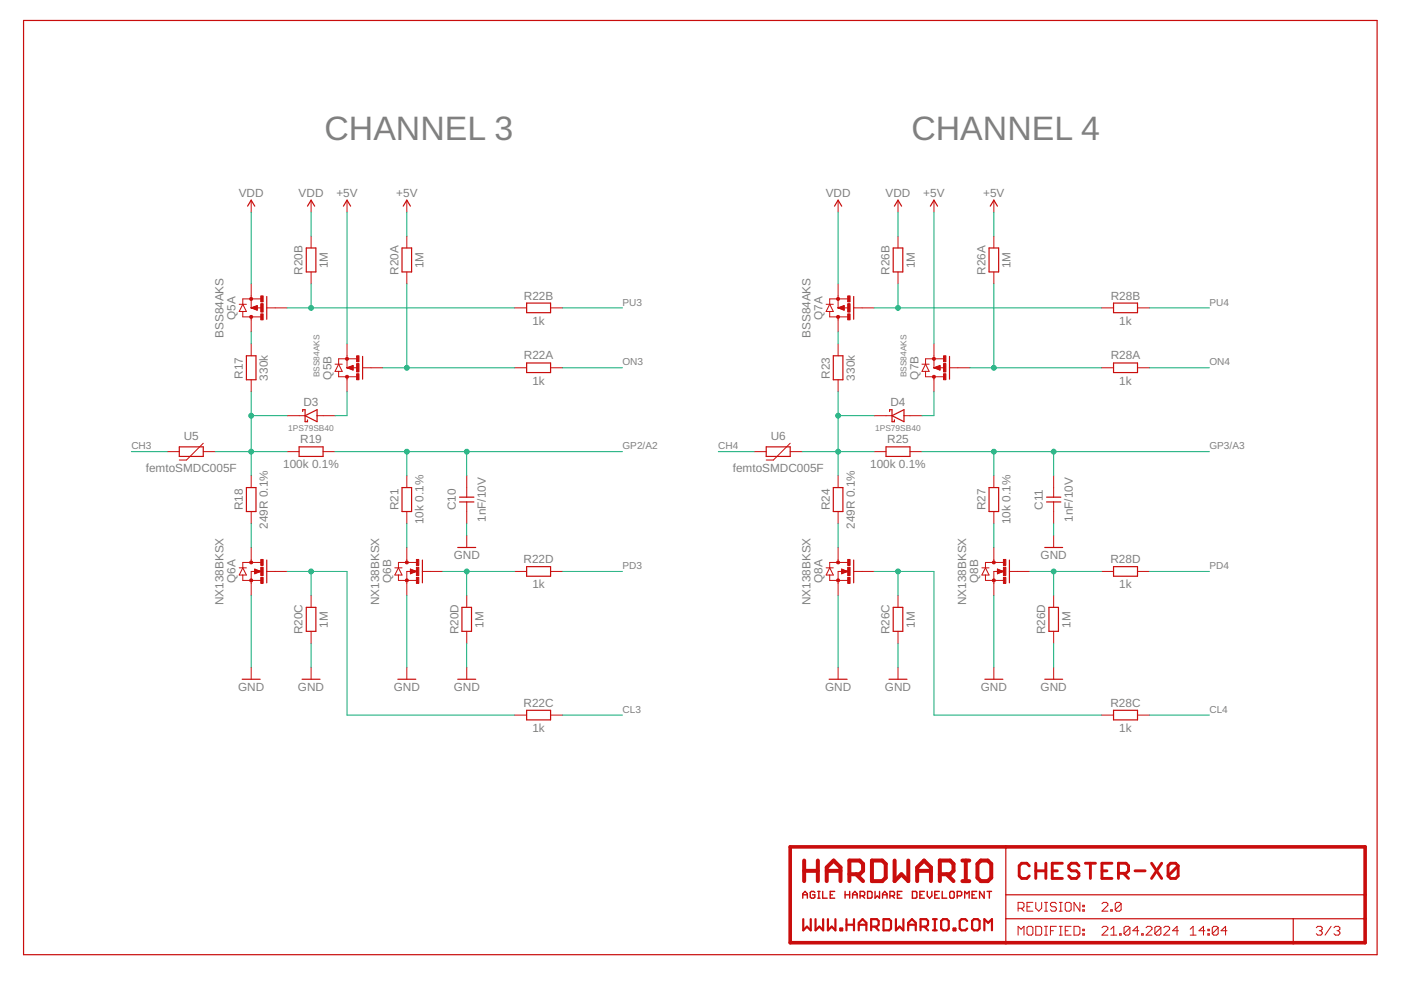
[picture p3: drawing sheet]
<svg xmlns="http://www.w3.org/2000/svg" width="297mm" height="210mm" viewBox="0 0 297 210" stroke-linecap="round" stroke-linejoin="round" font-family="sans-serif">
<g fill="none" stroke="#c90d0c" stroke-width=".61">
<path d="M218.2 183.6l-.5-.6h-1.1l-.5 .6v2.1l.5 .5h1.1l.5-.5M219.6 183v3.2M219.6 184.6h2.1M221.7 183v3.2M223.1 184.6h1.1M225.2 183h-2.1v3.2h2.1M228.7 183.6l-.5-.6h-1.1l-.5 .6v.5l.5 .5h1.1l.5 .6v.5l-.5 .5h-1.1l-.5-.5M230.1 183h2.2M231.2 183v3.2M233.6 184.6h1.1M235.8 183h-2.2v3.2h2.2M237.1 185.2h1.6l.6-.6v-1l-.6-.6h-1.6v3.2"/>
<path d="M238.2 185.2l1.1 1M240.6 184.6h2.2M244.2 183l2.1 3.2M246.3 183l-2.1 3.2M249.8 183.6l-.5-.6h-1.1l-.6 .6v2.1M249.8 183.6v2.1l-.5 .5h-1.1l-.6-.5M249.8 183.6l-2.2 2.1"/>
</g>
<g fill="none" stroke="#c90d0c" stroke-width=".21">
<path d="M53.3 42.4v2.6M66 42.4v2.6M66 50.1v2.5M66 57.7v2.5M73.6 42.4v2.6M86.3 42.4v2.6M86.3 50.1v2.5M86.3 57.7v2.5M177.7 42.4v2.6M190.4 42.4v2.6M190.4 50.1v2.5M190.4 57.7v2.5"/>
<path d="M198 42.4v2.6M210.7 42.4v2.6M210.7 50.1v2.5M210.7 57.7v2.5M50.7 64.5h1.5M51.5 66v1.2h3.7M51.5 64.5l.7 1.5h-1.5zM53.3 60.2v5.1M53.3 67.2v3.2M53.3 72.9v2.5M53.3 65.3h2M53.3 65.3l1.2-.5v1z"/>
<path d="M53.3 65.3l1.2 .4M53.3 65.3l1.2 .2M53.3 65.3l1.2 .1M54.5 65.2l-1.2 .1M54.5 65l-1.2 .3M54.5 64.9l-1.2 .4M55.3 63.4h-3.8v1.1M56.6 65.3h4.3M71 77.2h1.6M71.8 78.7v1.2h3.8M71.8 77.2l.8 1.5h-1.6zM73.6 72.9v5.1"/>
<path d="M73.6 79.9v3.2M73.6 78h2M73.6 78l1.2-.5v1zM73.6 78l1.2 .4M73.6 78l1.2 .2M73.6 78l1.2 .1M74.8 77.9l-1.2 .1M74.8 77.7l-1.2 .3M74.8 77.6l-1.2 .4M75.6 76.1h-3.8v1.1M76.9 78h4.3M109.1 65.3h2.6"/>
<path d="M109.1 78h2.6M116.7 65.3h2.6M116.7 78h2.6M175.2 64.5h1.5M175.9 66v1.2h3.8M175.9 64.5l.8 1.5h-1.5zM177.7 65.3h2M177.7 60.2v5.1M177.7 67.2v3.2M177.7 72.9v2.5M177.7 65.3l1.3-.5v1zM177.7 65.3l1.3 .4"/>
<path d="M177.7 65.3l1.3 .2M177.7 65.3l1.3 .1M179 65.2l-1.3 .1M179 65l-1.3 .3M179 64.9l-1.3 .4M179.7 63.4h-3.8v1.1M181 65.3h4.3M195.5 77.2h1.5M196.2 78.7v1.2h3.8M196.2 77.2l.8 1.5h-1.5zM198 78h2M198 72.9v5.1"/>
<path d="M198 79.9v3.2M198 78l1.3-.5v1zM198 78l1.3 .4M198 78l1.3 .2M198 78l1.3 .1M199.3 77.9l-1.3 .1M199.3 77.7l-1.3 .3M199.3 77.6l-1.3 .4M200 76.1h-3.8v1.1M201.3 78h4.3M233.6 65.3h2.5M233.6 78h2.5"/>
<path d="M241.2 65.3h2.5M241.2 78h2.5M35.5 95.8h2.5M43.1 95.8h2.5M43.1 94l-3.6 3.5h-1.5M53.3 80.5v2.6M60.9 95.8h2.5M60.9 88.1h3.8M67.2 88.1h3.8M68.5 95.8h2.5M159.9 95.8h2.6M167.5 95.8h2.6"/>
<path d="M167.5 94l-3.5 3.5h-1.5M177.7 80.5v2.6M185.3 95.8h2.6M185.3 88.1h3.8M191.7 88.1h3.8M192.9 95.8h2.6M53.3 100.8v2.6M53.3 108.5v2.5M53.3 116.1v3.2M55.2 119.3h-3.7v1.1M86.3 100.8v2.6M86.3 108.5v2.5"/>
<path d="M86.3 116.1v3.2M88.3 119.3h-3.8v1.1M99 100.8v4.6M99 106.4v4.6M99 113.5v2.6M177.7 100.8v2.6M177.7 108.5v2.5M177.7 116.1v3.2M179.7 119.3h-3.8v1.1M210.7 100.8v2.6M210.7 108.5v2.5M210.7 116.1v3.2"/>
<path d="M212.7 119.3h-3.8v1.1M223.4 100.8v4.6M223.4 106.4v4.6M223.4 113.5v2.6M50.7 120.4h1.5M51.5 121.9v1.2h3.8M51.5 120.4l.7 1.5h-1.5zM54 120.6l1.3 .6-1.3 .5zM54 121l1.3 .2M54 120.9l1.3 .3M54 120.8l1.3 .4M55.3 121.2h-2v5"/>
<path d="M55.3 121.2l-1.3 .1M55.3 121.2l-1.3 .2M55.3 121.2l-1.3 .3M56.6 121.2h4.3M66 126.2v2.6M66 133.9v2.5M83.7 120.4h1.5M84.5 121.9v1.2h3.8M84.5 120.4l.7 1.5h-1.5zM87 120.6l1.3 .6-1.3 .5zM87 121l1.3 .2M87 120.9l1.3 .3"/>
<path d="M87 120.8l1.3 .4M88.3 121.2h-2v5M88.3 121.2l-1.3 .1M88.3 121.2l-1.3 .2M88.3 121.2l-1.3 .3M89.6 121.2h4.3M99 126.2v2.6M99 133.9v2.5M109.1 121.2h2.6M116.7 121.2h2.6M175.2 120.4h1.5M175.9 121.9v1.2h3.8"/>
<path d="M175.9 120.4l.8 1.5h-1.5zM178.5 120.6l1.2 .6-1.2 .5zM178.5 121l1.2 .2M178.5 120.9l1.2 .3M178.5 120.8l1.2 .4M179.7 121.2h-2v5M179.7 121.2l-1.2 .1M179.7 121.2l-1.2 .2M179.7 121.2l-1.2 .3M181 121.2h4.3M190.4 126.2v2.6M190.4 133.9v2.5"/>
<path d="M208.2 120.4h1.5M208.9 121.9v1.2h3.8M208.9 120.4l.8 1.5h-1.5zM211.5 120.6l1.2 .6-1.2 .5zM211.5 121l1.2 .2M211.5 120.9l1.2 .3M211.5 120.8l1.2 .4M212.7 121.2h-2v5M212.7 121.2l-1.2 .1M212.7 121.2l-1.2 .2M212.7 121.2l-1.2 .3M214 121.2h4.3"/>
<path d="M223.4 126.2v2.6M223.4 133.9v2.5M233.6 121.2h2.5M241.2 121.2h2.5M53.3 141.5v2.5M66 141.5v2.5M86.3 141.5v2.5M99 141.5v2.5M109.1 151.6h2.6M116.7 151.6h2.6M177.7 141.5v2.5M190.4 141.5v2.5"/>
<path d="M210.7 141.5v2.5M223.4 141.5v2.5M233.6 151.6h2.5M241.2 151.6h2.5M215.9 192.6h.9l.3-.3v-.7l-.3-.3h-.9v1.9M215.9 198.3v-1.9l.6 .6 .6-.6v1.9M216.5 192.6l.6 .6M217.7 196.7l.3-.3h.7l.3 .3v1.3l-.3 .3h-.7l-.3-.3zM217.7 192.3h.7M219 191.3h-1.3v1.9h1.3M219.6 196.4h.9l.4 .3v1.3l-.4 .3h-.9zM219.6 191.3v1.3l.6 .6 .7-.6v-1.3"/>
<path d="M221.5 198.3h.6M221.5 196.4h.6M221.5 193.2h.6M221.5 191.3h.6M221.8 191.3v1.9M221.8 196.4v1.9M222.7 197.3h.7M224 196.4h-1.3v1.9M224 191.6l-.3-.3h-.7l-.3 .3v.3l.3 .4h.7l.3 .3v.3l-.3 .3h-.7l-.3-.3M224.6 198.3h.6M224.6 196.4h.6M224.6 193.2h.6"/>
<path d="M224.6 191.3h.6M224.9 191.3v1.9M224.9 196.4v1.9M225.8 197.3h.7M225.8 191.6l.3-.3h.7l.3 .3v1.3l-.3 .3h-.7l-.3-.3zM227.1 196.4h-1.3v1.9h1.3M227.7 196.4h.9l.4 .3v1.3l-.4 .3h-.9zM229 191.3v1.9l-1.3-1.9v1.9M229.6 198h.3v.3h-.3zM229.6 197h.3v.3h-.3zM229.6 192.9h.3v.3h-.3zM229.6 191.9h.3v.4h-.3z"/>
<path d="M233.6 196.7l.4-.3h.6l.3 .3v.3l-1.3 1.3h1.3M233.6 191.6l.4-.3h.6l.3 .3v.3l-1.3 1.3h1.3M235.5 198.3h1.3M235.5 197l.6-.6v1.9M235.5 192.9h.3v.3h-.3zM237.4 198h.3v.3h-.3zM237.7 191.6v1.3l-.3 .3h-.7l-.2-.3M237.7 191.6l-.3-.3h-.7l-.2 .3v1.3M237.7 191.6l-1.2 1.3M239.6 196.7v1.3l-.4 .3h-.6l-.3-.3M239.6 196.7l-.4-.3h-.6l-.3 .3v1.3M239.6 196.7l-1.3 1.3"/>
<path d="M241.4 197.3h-1.2l.9-.9v1.9M242.1 198h.3v.3h-.3zM243 196.7l.3-.3h.6l.3 .3v.3l-1.2 1.3h1.2M246.1 196.7v1.3l-.3 .3h-.6l-.3-.3M246.1 196.7l-.3-.3h-.6l-.3 .3v1.3M246.1 196.7l-1.2 1.3M246.7 196.7l.4-.3h.6l.3 .3v.3l-1.3 1.3h1.3M249.9 197.3h-1.3l1-.9v1.9M252.3 198.3h1.3M252.3 197l.7-.6v1.9M255.5 197.3h-1.3l1-.9v1.9M256.1 198h.3v.3h-.3z"/>
<path d="M256.1 197h.3v.3h-.3zM258.3 196.7v1.3l-.3 .3h-.7l-.3-.3M258.3 196.7l-.3-.3h-.7l-.3 .3v1.3M258.3 196.7l-1.3 1.3M260.1 197.3h-1.2l.9-.9v1.9M279.1 196.7l.3-.3h.6l.3 .3v.3l-.3 .3M279.7 197.3h.3M280 197.3l.3 .4v.3l-.3 .3h-.6l-.3-.3M282.2 196.4l-1.3 1.9M282.8 196.7l.3-.3h.7l.3 .3v.3l-.3 .3M283.5 197.3h.3M283.8 197.3l.3 .4v.3l-.3 .3h-.7l-.3-.3"/>
</g>
<path d="M167.5 179.6h121.9v20.3h-121.9z" fill="none" stroke="#c90d0c" stroke-width=".76"/>
<g fill="none" stroke="#c90d0c" stroke-width=".25">
<path d="M5 4.3h287v198.1h-287zM52.5 43.7l.8-1.3 .7 1.3M64.9 52.6h2.1v5.1h-2.1zM65.2 43.7l.8-1.3 .7 1.3M72.8 43.7l.8-1.3 .7 1.3M85.2 52.6h2.1v5.1h-2.1zM85.5 43.7l.8-1.3 .7 1.3M176.9 43.7l.8-1.3 .8 1.3M189.4 52.6h2v5.1h-2zM189.6 43.7l.8-1.3 .8 1.3M197.3 43.7l.7-1.3 .8 1.3M209.7 52.6h2v5.1h-2z"/>
<path d="M210 43.7l.7-1.3 .8 1.3M52.2 75.4h2.1v5.1h-2.1zM56.6 62.9v4.8M76.9 75.6v4.8M111.7 64.3h5v2h-5zM111.7 77h5v2h-5zM176.7 75.4h2v5.1h-2zM181 62.9v4.8M201.3 75.6v4.8M236.1 64.3h5.1v2h-5.1zM236.1 77h5.1v2h-5.1zM38 94.7h5.1v2.1h-5.1z"/>
<path d="M63.4 94.7h5.1v2.1h-5.1zM64.2 87.2v-.3h.5v2.5h.5v-.4M64.7 88.1l2.5-1.2v2.5zM162.5 94.7h5v2.1h-5zM187.9 94.7h5v2.1h-5zM188.6 87.2v-.3h.5v2.5h.5v-.4M189.1 88.1l2.6-1.2v2.5zM52.2 103.4h2.1v5.1h-2.1zM56.6 118.7v4.9M85.2 103.4h2.1v5.1h-2.1zM89.6 118.7v4.9M97 116.1h3.9"/>
<path d="M97.4 106.4h3.1M97.4 105.4h3.1M176.7 103.4h2v5.1h-2zM181 118.7v4.9M209.7 103.4h2v5.1h-2zM214 118.7v4.9M221.5 116.1h3.8M221.9 106.4h3M221.9 105.4h3M64.9 128.8h2.1v5.1h-2.1zM97.9 128.8h2.1v5.1h-2.1zM111.7 120.1h5v2.1h-5z"/>
<path d="M189.4 128.8h2v5.1h-2zM222.4 128.8h2v5.1h-2zM236.1 120.1h5.1v2.1h-5.1zM51.4 144h3.8M64.1 144h3.8M84.3 144h3.9M97 144h3.9M111.7 150.6h5v2h-5zM175.8 144h3.8M188.5 144h3.8M208.8 144h3.8M221.5 144h3.8"/>
<path d="M236.1 150.6h5.1v2h-5.1zM213.3 179.6v20.3M213.3 189.7h76.1M213.3 194.8h76.1M274.2 194.8v5.1"/>
</g>
<g fill="none" stroke="#c90d0c" stroke-width=".85">
<path d="M170.5 182.5v4.3M170.5 184.6h2.9M173.4 182.5v4.3M175.3 184.6h2.9M175.3 186.8v-2.9l1.4-1.4 1.5 1.4v2.9M180.1 185.4h2.2l.7-.8v-1.4l-.7-.7h-2.2v4.3M181.5 185.4l1.5 1.4M184.9 182.5h2.1l.8 .7v2.9l-.8 .7h-2.1zM189.7 182.5v4.3l1.4-1.4 1.5 1.4v-4.3M194.5 184.6h2.9M194.5 186.8v-2.9l1.4-1.4 1.5 1.4v2.9M199.3 185.4h2.1l.8-.8v-1.4l-.8-.7h-2.1v4.3"/>
<path d="M200.7 185.4l1.5 1.4M204 182.5h1.5M204 186.8h1.5M204.8 182.5v4.3M208 182.5h1.4l.8 .7v2.9l-.8 .7h-1.4l-.8-.7v-2.9z"/>
</g>
<g fill="none" stroke="#c90d0c" stroke-width=".3">
<path d="M170.2 190.4v-.9l.5-.5 .5 .5v.9M170.2 189.7h1M172.8 189.2l-.3-.2h-.5l-.2 .2v1l.2 .2h.5l.3-.2v-.5h-.5M173.4 189h.5M173.4 190.4h.5M173.6 189v1.4M174.4 189v1.4h1M176 189.7h.5M177 189h-1v1.4h1M179.2 189.7h.9M179.2 189v1.4M180.1 189v1.4"/>
<path d="M180.8 189.7h.9M180.8 190.4v-.9l.5-.5 .4 .5v.9M182.4 189.9h.7l.2-.2v-.5l-.2-.2h-.7v1.4M182.8 189.9l.5 .5M183.9 189h.8l.2 .2v1l-.2 .2h-.8zM185.5 189v1.4l.5-.5 .5 .5v-1.4M187.1 189.7h1M187.1 190.4v-.9l.5-.5 .5 .5v.9M188.7 189.9h.7l.3-.2v-.5l-.3-.2h-.7v1.4M189.2 189.9l.5 .5M190.3 189.7h.5M191.2 189h-.9v1.4h.9"/>
<path d="M193.4 189h.8l.2 .2v1l-.2 .2h-.8zM195 189.7h.5M196 189h-1v1.4h1M196.6 189v.9l.5 .5 .5-.5v-.9M198.2 189.7h.5M199.2 189h-1v1.4h1M199.8 189v1.4h.9M201.6 189h.5l.2 .2v1l-.2 .2h-.5l-.2-.2v-1zM202.9 189.9h.8l.2-.2v-.5l-.2-.2h-.8v1.4M204.5 190.4v-1.4l.5 .5 .5-.5v1.4M206.1 189.7h.5M207.1 189h-1v1.4h1"/>
<path d="M208.7 189v1.4l-1-1.4v1.4M209.3 189h.9M209.8 189v1.4"/>
</g>
<g fill="none" stroke="#c90d0c" stroke-width=".47">
<path d="M170.3 194.9v2.4l.8-.8 .8 .8v-2.4M172.9 194.9v2.4l.8-.8 .8 .8v-2.4M175.5 194.9v2.4l.8-.8 .8 .8v-2.4M178.2 196.9h.4v.4h-.4zM179.5 194.9v2.4M179.5 196.1h1.6M181.1 194.9v2.4M182.1 196.1h1.6M182.1 197.3v-1.6l.8-.8 .8 .8v1.6M184.7 196.5h1.2l.4-.4v-.8l-.4-.4h-1.2v2.4M185.5 196.5l.8 .8M187.3 194.9h1.2l.4 .4v1.6l-.4 .4h-1.2z"/>
<path d="M189.9 194.9v2.4l.8-.8 .8 .8v-2.4M192.6 196.1h1.6M192.6 197.3v-1.6l.8-.8 .8 .8v1.6M195.2 196.5h1.2l.4-.4v-.8l-.4-.4h-1.2v2.4M196 196.5l.8 .8M197.8 197.3h.8M197.8 194.9h.8M198.2 194.9v2.4M199.5 195.3l.4-.4h.8l.4 .4v1.6l-.4 .4h-.8l-.4-.4zM202.2 196.9h.4v.4h-.4zM205.1 195.3l-.4-.4h-.8l-.4 .4v1.6l.4 .4h.8l.4-.4M206.1 195.3l.4-.4h.8l.4 .4v1.6l-.4 .4h-.8l-.4-.4z"/>
<path d="M208.7 197.3v-2.4l.8 .8 .8-.8v2.4"/>
</g>
<g fill="#c90d0c" stroke="#c90d0c" stroke-width=".21">
<circle cx="53.3" cy="123.1" r=".33"/>
<circle cx="53.3" cy="119.2" r=".33"/>
<circle cx="86.3" cy="123.1" r=".33"/>
<circle cx="86.3" cy="119.2" r=".33"/>
<circle cx="53.2" cy="63.4" r=".33"/>
<circle cx="53.2" cy="67.2" r=".33"/>
<circle cx="73.6" cy="76.1" r=".33"/>
<circle cx="73.6" cy="79.9" r=".33"/>
<circle cx="177.7" cy="123.1" r=".33"/>
<circle cx="177.7" cy="119.2" r=".33"/>
<circle cx="210.7" cy="123.1" r=".33"/>
<circle cx="210.7" cy="119.2" r=".33"/>
<circle cx="177.7" cy="63.4" r=".33"/>
<circle cx="177.7" cy="67.2" r=".33"/>
<circle cx="198" cy="76.1" r=".33"/>
<circle cx="198" cy="79.9" r=".33"/>
</g>
<g fill="#c90d0c" stroke="#c90d0c" stroke-width=".21">
<path d="M55.3 118.6h.5v1.3h-.5z"/>
<path d="M55.3 122.4h.5v1.3h-.5z"/>
<path d="M55.3 120.3h.5v1.7h-.5z"/>
<path d="M88.3 118.6h.5v1.3h-.5z"/>
<path d="M88.3 122.4h.5v1.3h-.5z"/>
<path d="M88.3 120.3h.5v1.7h-.5z"/>
<path d="M55.3 66.5h.5v1.3h-.5z"/>
<path d="M55.3 62.7h.5v1.3h-.5z"/>
<path d="M55.3 64.4h.5v1.8h-.5z"/>
<path d="M75.6 79.2h.5v1.3h-.5z"/>
<path d="M75.6 75.4h.5v1.3h-.5z"/>
<path d="M75.6 77.1h.5v1.8h-.5z"/>
<path d="M179.7 118.6h.5v1.3h-.5z"/>
<path d="M179.7 122.4h.5v1.3h-.5z"/>
<path d="M179.7 120.3h.5v1.7h-.5z"/>
<path d="M212.7 118.6h.6v1.3h-.6z"/>
<path d="M212.7 122.4h.6v1.3h-.6z"/>
<path d="M212.7 120.3h.6v1.7h-.6z"/>
<path d="M179.7 66.5h.5v1.3h-.5z"/>
<path d="M179.7 62.7h.5v1.3h-.5z"/>
<path d="M179.7 64.4h.5v1.8h-.5z"/>
<path d="M200 79.2h.6v1.3h-.6z"/>
<path d="M200 75.4h.6v1.3h-.6z"/>
<path d="M200 77.1h.6v1.8h-.6z"/>
</g>
<g fill="none" stroke="#0dab76" stroke-width=".21">
<path d="M53.3 45v15.2M66 45v5.1M73.6 45v27.9M86.3 45v5.1M177.7 45v15.2M190.4 45v5.1M198 45v27.9M210.7 45v5.1M53.3 70.4v2.5M60.9 65.3h48.2M66 60.2v5.1M81.2 78h27.9"/>
<path d="M86.3 60.2v17.8M119.3 65.3h12.7M119.3 78h12.7M177.7 70.4v2.5M185.3 65.3h48.3M190.4 60.2v5.1M205.6 78h28M210.7 60.2v17.8M243.7 65.3h12.7M243.7 78h12.7M27.9 95.8h7.6M45.6 95.8h15.3"/>
<path d="M53.3 83.1v17.7M53.3 88.1h7.6M71 95.8h61M73.6 83.1v5h-2.6M86.3 95.8v5M99 95.8v5M152.3 95.8h7.6M170.1 95.8h15.2M177.7 83.1v17.7M177.7 88.1h7.6M195.5 95.8h60.9M198 83.1v5h-2.5"/>
<path d="M210.7 95.8v5M223.4 95.8v5M53.3 111v5.1M86.3 111v5.1M99 111v2.5M177.7 111v5.1M210.7 111v5.1M223.4 111v2.5M53.3 126.2v15.3M60.9 121.2h12.7v30.4h35.5M66 121.2v5M66 136.4v5.1"/>
<path d="M86.3 126.2v15.3M93.9 121.2h15.2M99 121.2v5M99 136.4v5.1M119.3 121.2h12.7M177.7 126.2v15.3M185.3 121.2h12.7v30.4h35.6M190.4 121.2v5M190.4 136.4v5.1M210.7 126.2v15.3M218.3 121.2h15.3M223.4 121.2v5"/>
<path d="M223.4 136.4v5.1M243.7 121.2h12.7M119.3 151.6h12.7M243.7 151.6h12.7"/>
</g>
<g fill="#0dab76" stroke="#0dab76" stroke-width=".21">
<circle cx="99" cy="121.2" r=".51"/>
<circle cx="66" cy="65.3" r=".51"/>
<circle cx="66" cy="121.2" r=".51"/>
<circle cx="53.3" cy="95.8" r=".51"/>
<circle cx="53.3" cy="88.1" r=".51"/>
<circle cx="86.3" cy="78" r=".51"/>
<circle cx="223.4" cy="121.2" r=".51"/>
<circle cx="190.4" cy="65.3" r=".51"/>
<circle cx="190.4" cy="121.2" r=".51"/>
<circle cx="177.7" cy="95.8" r=".51"/>
<circle cx="177.7" cy="88.1" r=".51"/>
<circle cx="210.7" cy="78" r=".51"/>
<circle cx="99" cy="95.8" r=".51"/>
<circle cx="86.3" cy="95.8" r=".51"/>
<circle cx="223.4" cy="95.8" r=".51"/>
<circle cx="210.7" cy="95.8" r=".51"/>
</g>
<g font-size="7.2" fill="#808080">
<text x="68.8" y="29.7">CHANNEL 3</text>
<text x="193.2" y="29.7">CHANNEL 4</text>
</g>
<g font-size="2.5" fill="#808080">
<text x="50.6" y="41.7">VDD</text>
<text x="63.3" y="41.7">VDD</text>
<text x="71.3" y="41.7">+5V</text>
<text x="84" y="41.7">+5V</text>
<text x="175.1" y="41.7">VDD</text>
<text x="187.8" y="41.7">VDD</text>
<text x="195.8" y="41.7">+5V</text>
<text x="208.5" y="41.7">+5V</text>
<text x="64.2" y="58.2" transform="rotate(-90 64.2 58.2)">R20B</text>
<text x="69.5" y="56.9" transform="rotate(-90 69.5 56.9)">1M</text>
<text x="84.5" y="58.2" transform="rotate(-90 84.5 58.2)">R20A</text>
<text x="89.8" y="56.9" transform="rotate(-90 89.8 56.9)">1M</text>
<text x="188.6" y="58.2" transform="rotate(-90 188.6 58.2)">R26B</text>
<text x="193.9" y="56.9" transform="rotate(-90 193.9 56.9)">1M</text>
<text x="208.9" y="58.2" transform="rotate(-90 208.9 58.2)">R26A</text>
<text x="214.3" y="56.9" transform="rotate(-90 214.3 56.9)">1M</text>
<text x="111.1" y="63.5">R22B</text>
<text x="235.5" y="63.5">R28B</text>
<text x="47.4" y="71.7" transform="rotate(-90 47.4 71.7)">BSS84AKS</text>
<text x="49.9" y="67.8" transform="rotate(-90 49.9 67.8)">Q5A</text>
<text x="112.9" y="68.8">1k</text>
<text x="171.8" y="71.7" transform="rotate(-90 171.8 71.7)">BSS84AKS</text>
<text x="174.4" y="67.8" transform="rotate(-90 174.4 67.8)">Q7A</text>
<text x="237.3" y="68.8">1k</text>
<text x="111.1" y="76.2">R22A</text>
<text x="235.5" y="76.2">R28A</text>
<text x="51.5" y="80.3" transform="rotate(-90 51.5 80.3)">R17</text>
<text x="56.8" y="80.7" transform="rotate(-90 56.8 80.7)">330k</text>
<text x="70.3" y="80.5" transform="rotate(-90 70.3 80.5)">Q5B</text>
<text x="112.9" y="81.5">1k</text>
<text x="175.9" y="80.3" transform="rotate(-90 175.9 80.3)">R23</text>
<text x="181.2" y="80.7" transform="rotate(-90 181.2 80.7)">330k</text>
<text x="194.7" y="80.5" transform="rotate(-90 194.7 80.5)">Q7B</text>
<text x="237.3" y="81.5">1k</text>
<text x="64.3" y="86.1">D3</text>
<text x="188.8" y="86.1">D4</text>
<text x="39" y="93.2">U5</text>
<text x="63.7" y="94">R19</text>
<text x="163.4" y="93.2">U6</text>
<text x="188.1" y="94">R25</text>
<text x="30.9" y="100.1">femtoSMDC005F</text>
<text x="60" y="99.3">100k 0.1%</text>
<text x="155.4" y="100.1">femtoSMDC005F</text>
<text x="184.5" y="99.3">100k 0.1%</text>
<text x="51.5" y="108.2" transform="rotate(-90 51.5 108.2)">R18</text>
<text x="56.8" y="112.1" transform="rotate(-90 56.8 112.1)">249R 0.1%</text>
<text x="84.5" y="108.2" transform="rotate(-90 84.5 108.2)">R21</text>
<text x="89.8" y="111.1" transform="rotate(-90 89.8 111.1)">10k 0.1%</text>
<text x="96.7" y="108.2" transform="rotate(-90 96.7 108.2)">C10</text>
<text x="103" y="110.6" transform="rotate(-90 103 110.6)">1nF/10V</text>
<text x="175.9" y="108.2" transform="rotate(-90 175.9 108.2)">R24</text>
<text x="181.2" y="112.1" transform="rotate(-90 181.2 112.1)">249R 0.1%</text>
<text x="208.9" y="108.2" transform="rotate(-90 208.9 108.2)">R27</text>
<text x="214.3" y="111.1" transform="rotate(-90 214.3 111.1)">10k 0.1%</text>
<text x="221.1" y="108.1" transform="rotate(-90 221.1 108.1)">C11</text>
<text x="227.5" y="110.6" transform="rotate(-90 227.5 110.6)">1nF/10V</text>
<text x="96.2" y="118.6">GND</text>
<text x="111" y="119.4">R22D</text>
<text x="220.6" y="118.6">GND</text>
<text x="235.4" y="119.4">R28D</text>
<text x="49.9" y="123.7" transform="rotate(-90 49.9 123.7)">Q6A</text>
<text x="83" y="123.7" transform="rotate(-90 83 123.7)">Q6B</text>
<text x="112.9" y="124.7">1k</text>
<text x="174.4" y="123.7" transform="rotate(-90 174.4 123.7)">Q8A</text>
<text x="207.4" y="123.7" transform="rotate(-90 207.4 123.7)">Q8B</text>
<text x="237.3" y="124.7">1k</text>
<text x="47.4" y="128.3" transform="rotate(-90 47.4 128.3)">NX138BKSX</text>
<text x="80.4" y="128.3" transform="rotate(-90 80.4 128.3)">NX138BKSX</text>
<text x="171.8" y="128.3" transform="rotate(-90 171.8 128.3)">NX138BKSX</text>
<text x="204.9" y="128.3" transform="rotate(-90 204.9 128.3)">NX138BKSX</text>
<text x="64.2" y="134.5" transform="rotate(-90 64.2 134.5)">R20C</text>
<text x="69.5" y="133" transform="rotate(-90 69.5 133)">1M</text>
<text x="97.2" y="134.5" transform="rotate(-90 97.2 134.5)">R20D</text>
<text x="102.5" y="133" transform="rotate(-90 102.5 133)">1M</text>
<text x="188.6" y="134.5" transform="rotate(-90 188.6 134.5)">R26C</text>
<text x="193.9" y="133" transform="rotate(-90 193.9 133)">1M</text>
<text x="221.6" y="134.5" transform="rotate(-90 221.6 134.5)">R26D</text>
<text x="227" y="133" transform="rotate(-90 227 133)">1M</text>
<text x="50.5" y="146.5">GND</text>
<text x="63.2" y="146.5">GND</text>
<text x="83.5" y="146.5">GND</text>
<text x="96.2" y="146.5">GND</text>
<text x="111" y="149.8">R22C</text>
<text x="174.9" y="146.5">GND</text>
<text x="187.6" y="146.5">GND</text>
<text x="207.9" y="146.5">GND</text>
<text x="220.6" y="146.5">GND</text>
<text x="235.4" y="149.8">R28C</text>
<text x="112.9" y="155.2">1k</text>
<text x="237.3" y="155.2">1k</text>
</g>
<g font-size="2.1" fill="#808080">
<text x="132" y="64.8">PU3</text>
<text x="256.4" y="64.8">PU4</text>
<text x="132" y="77.5">ON3</text>
<text x="256.4" y="77.5">ON4</text>
<text x="27.9" y="95.3">CH3</text>
<text x="132" y="95.3">GP2/A2</text>
<text x="152.3" y="95.3">CH4</text>
<text x="256.4" y="95.3">GP3/A3</text>
<text x="132" y="120.6">PD3</text>
<text x="256.4" y="120.6">PD4</text>
<text x="132" y="151.1">CL3</text>
<text x="256.4" y="151.1">CL4</text>
</g>
<g font-size="1.8" fill="#808080">
<text x="67.7" y="80" transform="rotate(-90 67.7 80)">BSS84AKS</text>
<text x="192.2" y="80" transform="rotate(-90 192.2 80)">BSS84AKS</text>
<text x="61.1" y="91.4">1PS79SB40</text>
<text x="185.5" y="91.4">1PS79SB40</text>
</g>
</svg>
